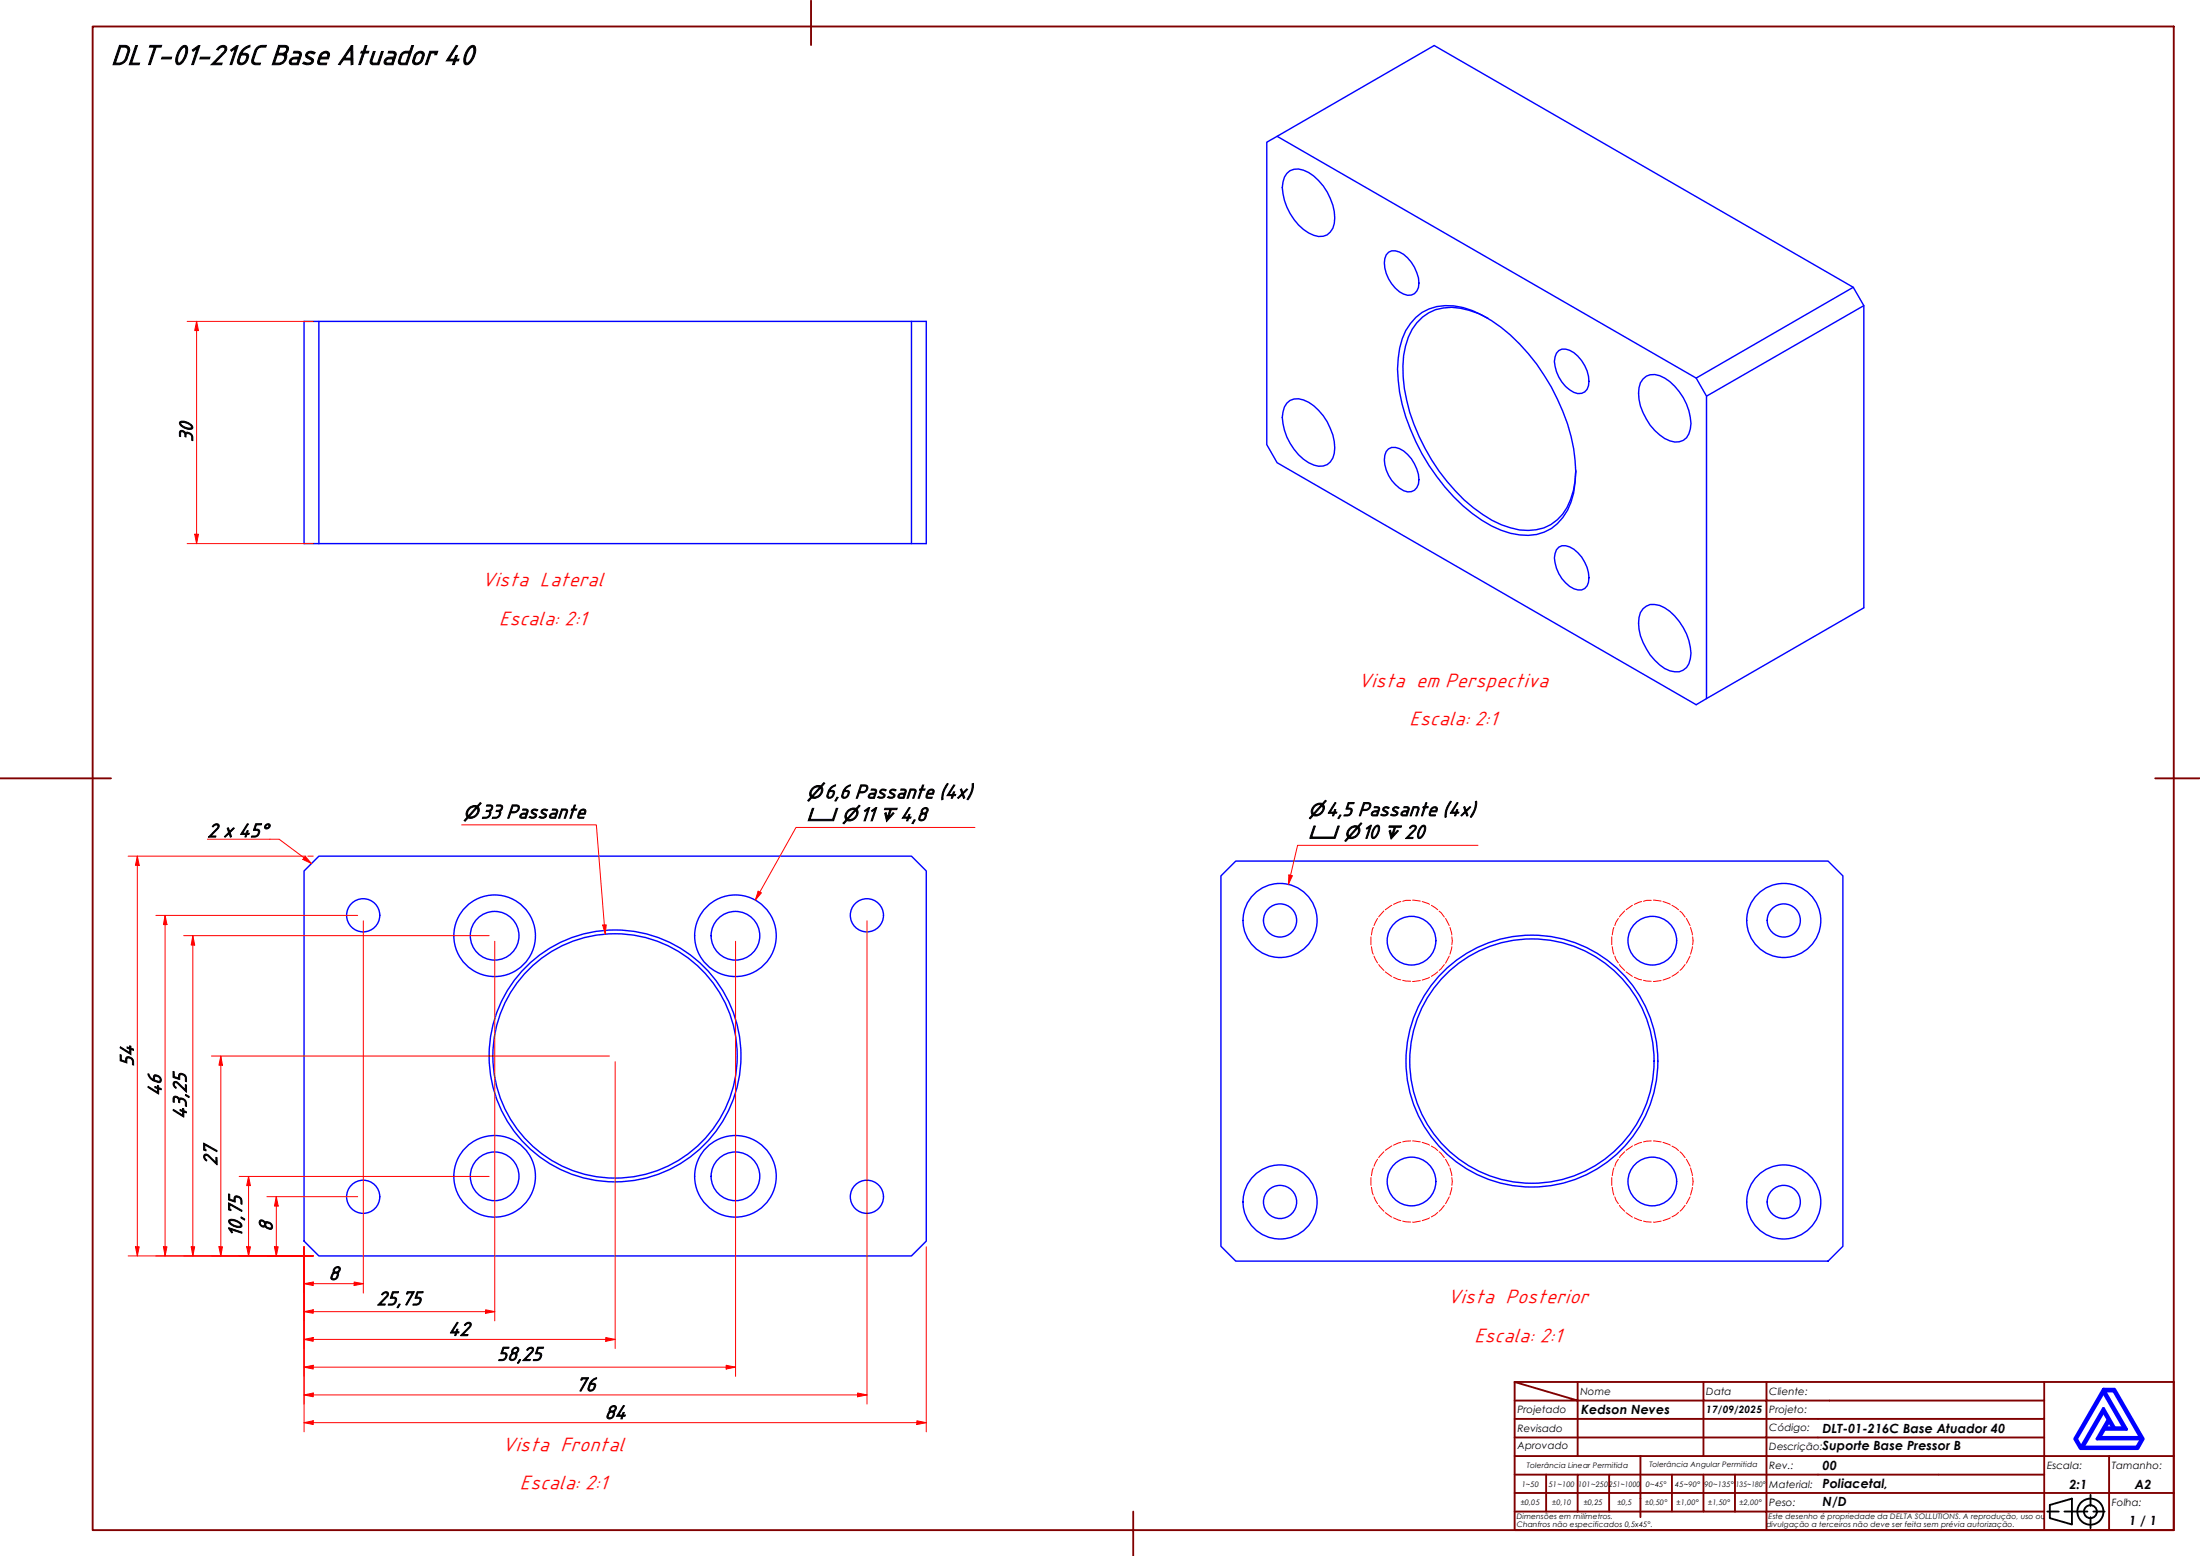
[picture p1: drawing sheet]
<svg xmlns="http://www.w3.org/2000/svg" width="594mm" height="420mm" viewBox="0 0 594 420" stroke-linecap="round" stroke-linejoin="round" font-family="sans-serif">
<!-- layer: Visible (ABNT) -->
<g fill="none" stroke="#00f" stroke-width=".38">
<path d="M342.1 38.4l2.8-1.6 113.1 65.3 2.8 4.9v81.6l-2.8 1.7-113.1-65.4-2.8-4.8zM344.9 36.8l42.4-24.5 113.1 65.3 2.9 4.9v81.6l-42.5 24.5M347.5 46.8a3.9 3.9 0 0 1 4.5-.8 14.6 14.6 0 0 1 8.3 14.4 3.8 3.8 0 0 1-5.5 3.1 14.9 14.9 0 0 1-8.5-12.8l.5-2.8zM375 68.1a3.6 3.6 0 0 1 4 .6 10.2 10.2 0 0 1 4 8.9 2.69 2.69 0 0 1-4 1.8 9.7 9.7 0 0 1-5-9.6l.3-1zM500.4 77.6l-42.4 24.5M82.1 86.8h168v60h-168zM86.1 86.8v60M246.1 86.8v60M382.3 85.7a13.2 13.2 0 0 1 12.7-2.7 36.4 36.4 0 0 1 17.7 12.5 55.4 55.4 0 0 1 12.6 28.8 21.8 21.8 0 0 1-3.3 15.4 12 12 0 0 1-11.7 4.7 28.7 28.7 0 0 1-15.3-7.8 54.9 54.9 0 0 1-17.4-33.9 26 26 0 0 1 2-13.4l1.3-1.9zM401.8 86a18.2 18.2 0 0 0-14.1-2.4 13.1 13.1 0 0 0-8.2 9.9 35 35 0 0 0 1.2 17.9 52.9 52.9 0 0 0 19.7 27.5 20.6 20.6 0 0 0 14.4 4.1 11.8 11.8 0 0 0 9.3-8.1l.8-2.5 .4-2.6 .2-2.8M420.9 94.7a3.6 3.6 0 0 1 4.1 .5 10 10 0 0 1 3.9 9 2.61 2.61 0 0 1-3.9 1.8 10.1 10.1 0 0 1-5.3-8.4l.6-2.2zM503.3 82.5l-42.5 24.5"/>
<path d="M347.5 108.9a3.9 3.9 0 0 1 4.5-.9 14.6 14.6 0 0 1 8.3 14.4 3.8 3.8 0 0 1-5.5 3.2 14.9 14.9 0 0 1-8.5-12.9l.5-2.8zM443.7 102.3a3.9 3.9 0 0 1 4.5-.8 15.2 15.2 0 0 1 8.4 12.8 5.2 5.2 0 0 1-2.1 4.6 5 5 0 0 1-5-.5 15.8 15.8 0 0 1-7-12.2l.1-1.5 .4-1.3zM375 121.2a3.6 3.6 0 0 1 4 .6 10.2 10.2 0 0 1 4 8.9 2.69 2.69 0 0 1-4 1.8 9.7 9.7 0 0 1-5-9.6l.3-1zM420.9 147.7a3.6 3.6 0 0 1 4.1 .6 10 10 0 0 1 3.9 9 2.56 2.56 0 0 1-3.9 1.7 9.5 9.5 0 0 1-5.1-9.5l.4-1.1zM443.7 164.4a3.9 3.9 0 0 1 4.5-.9 15.2 15.2 0 0 1 8.4 12.9 4.7 4.7 0 0 1-3.1 5 7.4 7.4 0 0 1-6.7-3.1 15 15 0 0 1-4.2-11.6l.4-1.3zM82.1 235.2l4-4h160l4 4v99.9l-4 4h-160l-4-4zM329.7 236.5l4-4h159.9l4 4v100l-4 4h-159.9l-4-4z"/>
<circle cx="98.1" cy="247.2" r="4.5"/>
<circle cx="133.6" cy="252.7" r="6.6"/>
<circle cx="133.6" cy="252.7" r="11"/>
<circle cx="198.6" cy="252.7" r="6.6"/>
<circle cx="198.6" cy="252.7" r="11"/>
<circle cx="234.1" cy="247.2" r="4.5"/>
<circle cx="345.7" cy="248.5" r="4.5"/>
<circle cx="345.7" cy="248.6" r="10"/>
<circle cx="381.2" cy="254" r="6.6"/>
<circle cx="446.2" cy="254" r="6.6"/>
<circle cx="481.7" cy="248.5" r="4.5"/>
<circle cx="481.7" cy="248.6" r="10"/>
<circle cx="166.1" cy="285.1" r="34"/>
<circle cx="166.1" cy="285.1" r="33"/>
<circle cx="413.7" cy="286.5" r="33"/>
<circle cx="413.7" cy="286.5" r="34"/>
<circle cx="133.6" cy="317.6" r="6.6"/>
<circle cx="133.6" cy="317.6" r="11"/>
<circle cx="198.6" cy="317.6" r="6.6"/>
<circle cx="198.6" cy="317.6" r="11"/>
<circle cx="381.2" cy="319" r="6.6"/>
<circle cx="446.2" cy="319" r="6.6"/>
<circle cx="98.1" cy="323.2" r="4.5"/>
<circle cx="234.1" cy="323.2" r="4.5"/>
<circle cx="345.7" cy="324.6" r="4.5"/>
<circle cx="345.7" cy="324.6" r="10"/>
<circle cx="481.7" cy="324.6" r="4.5"/>
<circle cx="481.7" cy="324.6" r="10"/>
</g>
<!-- layer: Hidden (ABNT) -->
<g fill="none" stroke="#f00" stroke-width=".27">
<path d="M370.2 253v2.1M370.3 255.6l.5 2.1M370.8 250.4l-.5 2.1M371 258.2l1 1.8M372 248l-1 1.9M373.7 246l-1.4 1.6M375.9 244.5l-1.8 1.2M378.3 243.4l-2 .8M380.9 243.1h-1.3l-.8 .3M381.4 243.1l2.1 .2M384 243.4l2 .8M386.5 244.5l1.7 1.2"/>
<path d="M388.6 246l1.4 1.6M390.3 248l1.1 1.9M391.4 258.2l-1.1 1.9M391.5 250.4l.5 2.1M392 255.6l-.5 2.1M392 253v2.1M435.2 253v2.1M435.4 255.6l.4 2.1M435.8 250.4l-.4 2.1M436.1 258.2l.9 1.8M437 248l-.9 1.9M438.7 246l-1.4 1.6"/>
<path d="M440.8 244.5l-1.7 1.2M443.3 243.4l-2 .8M445.9 243.1h-1.3l-.8 .3M446.5 243.1l2.1 .2M449.1 243.4l1.9 .8M451.5 244.5l1.8 1.2M453.6 246l1.4 1.6M455.4 248l1 1.9M456.4 258.2l-1 1.9M456.5 250.4l.5 2.1M457 255.6l-.5 2.1M457.1 253v2.1"/>
<path d="M372.3 260.5l1.4 1.5M374.1 262.4l1.8 1.2M376.3 263.9l2 .7M378.8 264.7l2.1 .3M383.5 264.8l-2.1 .2M386 263.9l-2 .7M388.2 262.4l-1.7 1.2M390 260.5l-1.4 1.5M437.3 260.5l1.4 1.5M439.1 262.4l1.7 1.2M441.3 263.9l2 .7M443.8 264.7l2.1 .3"/>
<path d="M448.6 264.8l-2.1 .2M451 263.9l-1.9 .7M453.3 262.4l-1.8 1.2M455 260.5l-1.4 1.5M370.2 318v2.1M370.8 315.4l-.5 2.1M372 313l-1 1.9M373.7 311l-1.4 1.6M375.9 309.4l-1.8 1.2M378.3 308.5l-2 .7M380.9 308.1l-2.1 .2M381.4 308.1l2.1 .2"/>
<path d="M384 308.5l2 .7M386.5 309.5l1.7 1.2M388.6 311l1.4 1.6M390.3 313l1.1 1.9M391.5 315.4l.5 2.1M392 318v2.1M435.2 318v2.1M435.8 315.4l-.4 2.1M437 313l-.6 1-.3 .9M438.7 311l-1.4 1.6M440.8 309.4l-1.7 1.2M443.3 308.5l-2 .7"/>
<path d="M445.9 308.1l-2.1 .2M446.5 308.1l2.1 .2M449.1 308.5l1.9 .7M451.5 309.5l1.8 1.2M453.6 311l1.4 1.6M455.4 313l1 1.9M456.5 315.4l.5 2.1M457.1 318v2.1M370.3 320.6l.5 2.1M371 323.2l1 1.8M372.3 325.5l1.4 1.6M374.1 327.4l1.8 1.3"/>
<path d="M376.3 328.8l2 .8M378.8 329.7l2.1 .3M383.5 329.7l-2.1 .3M386 328.8l-2 .8M388.2 327.4l-1.7 1.2M390 325.5l-1.4 1.6M391.4 323.2l-1.1 1.8M392 320.7l-.5 2M435.4 320.6l.4 2.1M436.1 323.2l.9 1.8M437.3 325.5l1.4 1.6M439.1 327.4l1.7 1.3"/>
<path d="M441.3 328.8l2 .8M443.8 329.7l2.1 .3M448.6 329.7l-2.1 .3M451 328.8l-1.9 .8M453.3 327.4l-1.8 1.2M455 325.5l-1.4 1.6M456.4 323.2l-1 1.8M457 320.7l-.5 2"/>
</g>
<!-- layer: Borda A3/A4 (ABNT) -->
<g fill="none" stroke="#800000" stroke-width=".51">
<path d="M25 7.2h562v406h-562zM219 .2v12M0 210.2h30M582 210.2h12M409 373.2l17 5h-17M409 373.2h178v40h-178zM426 378.2h34v4.9h17M426 378.2v15M426 373.2v5M460 373.2v5h17v4.9M477 373.2v5h75M552 373.2v20h-143"/>
<path d="M409 383.1h51v10.1M409 398.2h17M417.5 398.2v10M434.5 398.2h-8.5v10M443 393.2v16.5M451.5 398.2v10h-42.5M460 398.2v10h8.5M468.5 398.2v10M477 398.2h-42.5v10M477 383.1v5.1h-68M477 398.2v10h75M477 383.1h75"/>
<path d="M477 398.2h75M552 388.2h-75v10M569.5 393.2v9.9h17.5M587 393.2h-35v9.9h17.5v10.1M306 408.2v12M409 403.1h143v10.1M451.5 408.2h8.5M468.5 408.2h8.5v5"/>
</g>
<path d="M568 376l5.5 9.6h-2.5l-3-5.3-6 10.5-1.3-2.3zM568 375.1h3l7.7 13.4-1.4 2.6h-15.5l-1.5-2.6zM568.3 375.6h2.5l7.2 12.6h-11l1.3-2.3h5.9zM568 381.2l1.3 2.1-3 5.2h12l-1.3 2.3h-14.5zM569.5 383.8l1 1.8h-2z" fill="none" stroke="#00f" stroke-width=".83"/>
<!-- layer: 0 -->
<path d="M561.8 391.1h15.5" fill="none" stroke="#000" stroke-width=".27"/>
<g fill="none" stroke="#000" stroke-width=".51">
<path d="M552.8 408.2h3.1M553.5 406.4l6-1.7v6.9l-6-1.7zM557.5 408.2h6.2M564.5 403.6v3M564.5 409.7v3M565.3 408.2h3"/>
<circle cx="564.5" cy="408.2" r="3.5"/>
<circle cx="564.5" cy="408.2" r="1.75"/>
</g>
<path d="M37.1 231.2v2.5" fill="none" stroke="#f00" stroke-width=".27"/>
<path d="M37.1 231.2l.5 2.5h-1z" fill="#f00"/>
<path d="M37.1 231.2l.5 2.5h-1zM37.1 336.7v2.4" fill="none" stroke="#f00" stroke-width=".27"/>
<path d="M36.6 336.7h1l-.5 2.4z" fill="#f00"/>
<path d="M34.6 231.2h48M37.1 233.7v103M83.1 231.2h1.5M34.6 339.1h50M36.6 336.7h1l-.5 2.4zM82.1 384.2h2.5" fill="none" stroke="#f00" stroke-width=".27"/>
<path d="M82.1 384.2l2.5-.6v1.1z" fill="#f00"/>
<path d="M82.1 384.2l2.5-.6v1.1zM247.6 384.2h2.5" fill="none" stroke="#f00" stroke-width=".27"/>
<path d="M247.6 383.6l2.5 .6-2.5 .5z" fill="#f00"/>
<path d="M82.1 336.7v49.9M250.1 336.7v49.9M82.1 346.6h2.5M84.6 384.2h163M247.6 383.6l2.5 .6-2.5 .5z" fill="none" stroke="#f00" stroke-width=".27"/>
<path d="M82.1 346.6l2.5-.4v.9z" fill="#f00"/>
<path d="M82.1 346.6l2.5-.4v.9zM95.6 346.6h2.5" fill="none" stroke="#f00" stroke-width=".27"/>
<path d="M95.6 346.2l2.5 .4-2.5 .5z" fill="#f00"/>
<path d="M98.1 248.6v100.6M82.1 336.7v12.5M84.6 346.6h11M95.6 346.2l2.5 .4-2.5 .5zM82.1 376.7h2.5" fill="none" stroke="#f00" stroke-width=".27"/>
<path d="M82.1 376.7l2.5-.5v1z" fill="#f00"/>
<path d="M82.1 376.7l2.5-.5v1zM231.6 376.7h2.5" fill="none" stroke="#f00" stroke-width=".27"/>
<path d="M231.6 376.2l2.5 .5-2.5 .5z" fill="#f00"/>
<path d="M234.1 248.6v130.5M82.1 336.7v42.4M82.1 354.2h2.5M84.6 376.7h147M231.6 376.2l2.5 .5-2.5 .5z" fill="none" stroke="#f00" stroke-width=".27"/>
<path d="M82.1 354.2l2.5-.5v.9z" fill="#f00"/>
<path d="M82.1 354.2l2.5-.5v.9zM131.1 354.2h2.5" fill="none" stroke="#f00" stroke-width=".27"/>
<path d="M131.1 353.7l2.5 .5-2.5 .4z" fill="#f00"/>
<path d="M133.6 254.2v102.5M82.1 336.7v20M84.6 354.2h46.5M131.1 353.7l2.5 .5-2.5 .4zM82.1 361.7h2.5" fill="none" stroke="#f00" stroke-width=".27"/>
<path d="M82.1 361.7l2.5-.5v1z" fill="#f00"/>
<path d="M82.1 361.7l2.5-.5v1zM163.6 361.7h2.5" fill="none" stroke="#f00" stroke-width=".27"/>
<path d="M163.6 361.2l2.5 .5-2.5 .5z" fill="#f00"/>
<path d="M166.1 286.7v77.5M82.1 336.7v27.5M82.1 369.2h2.5M84.6 361.7h79M163.6 361.2l2.5 .5-2.5 .5z" fill="none" stroke="#f00" stroke-width=".27"/>
<path d="M82.1 369.2l2.5-.5v1z" fill="#f00"/>
<path d="M82.1 369.2l2.5-.5v1zM196.1 369.2h2.5" fill="none" stroke="#f00" stroke-width=".27"/>
<path d="M196.1 368.7l2.5 .5-2.5 .5z" fill="#f00"/>
<path d="M198.6 254.2v117.4M74.6 336.7v2.4M82.1 336.7v34.9M84.6 369.2h111.5M196.1 368.7l2.5 .5-2.5 .5z" fill="none" stroke="#f00" stroke-width=".27"/>
<path d="M74.1 336.7h1l-.5 2.4z" fill="#f00"/>
<path d="M74.1 336.7h1l-.5 2.4zM74.6 323.1v2.6" fill="none" stroke="#f00" stroke-width=".27"/>
<path d="M74.6 323.1l.5 2.6h-1z" fill="#f00"/>
<path d="M67.1 336.7v2.4M72.1 339.1h12.5M72.1 323.1h24.5M74.6 323.1l.5 2.6h-1zM74.6 325.7v11" fill="none" stroke="#f00" stroke-width=".27"/>
<path d="M66.6 336.7h1l-.5 2.4z" fill="#f00"/>
<path d="M67.1 317.7v2.4M66.6 336.7h1l-.5 2.4z" fill="none" stroke="#f00" stroke-width=".27"/>
<path d="M67.1 317.7l.5 2.4h-1z" fill="#f00"/>
<path d="M64.6 317.7h67.5M67.1 317.7l.5 2.4h-1zM59.6 336.7v2.4M64.6 339.1h20M67.1 320.1v16.6" fill="none" stroke="#f00" stroke-width=".27"/>
<path d="M59.1 336.7h1l-.5 2.4z" fill="#f00"/>
<path d="M59.6 285.2v2.4M59.1 336.7h1l-.5 2.4z" fill="none" stroke="#f00" stroke-width=".27"/>
<path d="M59.6 285.2l.5 2.4h-1z" fill="#f00"/>
<path d="M57.1 285.2h107.5M59.6 285.2l.5 2.4h-1zM59.6 287.6v49.1M52.1 336.7v2.4M57.1 339.1h27.5" fill="none" stroke="#f00" stroke-width=".27"/>
<path d="M51.6 336.7h1l-.5 2.4z" fill="#f00"/>
<path d="M52.1 252.6v2.6M51.6 336.7h1l-.5 2.4z" fill="none" stroke="#f00" stroke-width=".27"/>
<path d="M52.1 252.6l.5 2.6h-1z" fill="#f00"/>
<path d="M49.6 252.6h82.5M52.1 252.6l.5 2.6h-1zM52.1 255.2v81.5M44.6 336.7v2.4M49.6 339.1h35" fill="none" stroke="#f00" stroke-width=".27"/>
<path d="M44.1 336.7h1l-.5 2.4z" fill="#f00"/>
<path d="M44.6 247.2v2.5M44.1 336.7h1l-.5 2.4z" fill="none" stroke="#f00" stroke-width=".27"/>
<path d="M44.6 247.2l.5 2.5h-1z" fill="#f00"/>
<path d="M42.1 247.2h54.5M44.6 247.2l.5 2.5h-1zM44.6 249.7v87M42.1 339.1h42.5" fill="none" stroke="#f00" stroke-width=".27"/>
<path d="M163.2 249.8l.2 2.5" fill="none" stroke="#f00" stroke-width=".27"/>
<path d="M162.8 249.8l.9-.1-.3 2.6z" fill="#f00"/>
<path d="M124.7 222.7h36.3l2.2 27.1M162.8 249.8l.9-.1-.3 2.6zM205.2 240.9l-1.2 2.2" fill="none" stroke="#f00" stroke-width=".27"/>
<path d="M204.7 240.6l.9 .5-1.6 2z" fill="#f00"/>
<path d="M263.3 223.4h-48.4l-9.7 17.5M348.5 236.4l-.6 2.4M204.7 240.6l.9 .5-1.6 2z" fill="none" stroke="#f00" stroke-width=".27"/>
<path d="M348 236.3l1 .2-1.1 2.3z" fill="#f00"/>
<path d="M348 236.3l1 .2-1.1 2.3zM399.1 228.3h-48.7l-1.9 8.1" fill="none" stroke="#f00" stroke-width=".27"/>
<path d="M53.1 86.8v2.5" fill="none" stroke="#f00" stroke-width=".27"/>
<path d="M53.1 86.8l.5 2.5h-1z" fill="#f00"/>
<path d="M53.1 86.8l.5 2.5h-1zM53.1 144.3v2.5" fill="none" stroke="#f00" stroke-width=".27"/>
<path d="M52.6 144.3h1l-.5 2.5z" fill="#f00"/>
<path d="M50.5 86.8h34.1M53.1 89.3v55M50.5 146.8h34.1M52.6 144.3h1l-.5 2.5z" fill="none" stroke="#f00" stroke-width=".27"/>
<path d="M82.1 231.6l2 1.6" fill="none" stroke="#f00" stroke-width=".27"/>
<path d="M82.4 231.2l1.7 2-2.3-1.1z" fill="#f00"/>
<path d="M56 226.6h19.4l6.7 5M82.4 231.2l1.7 2-2.3-1.1z" fill="none" stroke="#f00" stroke-width=".27"/>
<text font-size="8.1" x="30" y="17.4">DLT-01-216C Base Atuador 40</text>
<g font-size="5.7" fill="#f00">
<text x="130.1" y="158.2">Vista Lateral</text>
<text x="134.8" y="168.6">Escala: 2:1</text>
<text x="366.7" y="185.5">Vista em Perspectiva</text>
<text x="380.6" y="195.9">Escala: 2:1</text>
<text x="390.8" y="351.8">Vista Posterior</text>
<text x="398.1" y="362.3">Escala: 2:1</text>
<text x="135.6" y="391.8">Vista Frontal</text>
<text x="140.4" y="402.2">Escala: 2:1</text>
</g>
<g font-size="5.6">
<text x="52" y="119.4" transform="rotate(-90 52 119.4)">30</text>
<text x="222.6" y="215.5">6,6 Passante (4x)</text>
<text x="129.9" y="220.9">33 Passante</text>
<text x="232.2" y="221.6">11</text>
<text x="243.1" y="221.6">4,8</text>
<text x="358.1" y="220.3">4,5 Passante (4x)</text>
<text x="56" y="226">2 x 45°</text>
<text x="367.7" y="226.4">10</text>
<text x="379.3" y="226.4">20</text>
<text x="36" y="288" transform="rotate(-90 36 288)">54</text>
<text x="43.5" y="296" transform="rotate(-90 43.5 296)">46</text>
<text x="50.3" y="302.2" transform="rotate(-90 50.3 302.2)">43,25</text>
<text x="58.5" y="314.8" transform="rotate(-90 58.5 314.8)">27</text>
<text x="65.3" y="334.2" transform="rotate(-90 65.3 334.2)">10,75</text>
<text x="73.5" y="332.6" transform="rotate(-90 73.5 332.6)">8</text>
<text x="88.7" y="345.5">8</text>
<text x="101.7" y="352.3">25,75</text>
<text x="121" y="360.6">42</text>
<text x="134.2" y="367.3">58,25</text>
<text x="155.4" y="375.6">76</text>
<text x="163.3" y="383.1">84</text>
</g>
<g font-size="4.8">
<text x="217.9" y="215.5">⌀</text>
<text x="125.2" y="220.9">⌀</text>
<text x="217.9" y="221.6">⌴ ⌀</text>
<text x="237.5" y="221.6">↧</text>
<text x="353.4" y="220.3">⌀</text>
<text x="353.4" y="226.4">⌴ ⌀</text>
<text x="373.7" y="226.4">↧</text>
</g>
<g font-size="3.4">
<text x="427" y="381.9">Kedson Neves</text>
<text x="492.1" y="386.9">DLT-01-216C Base Atuador 40</text>
<text x="492.1" y="391.6">Suporte Base Pressor B</text>
<text x="492.1" y="396.9">00</text>
<text x="492.1" y="401.8">Poliacetal,</text>
<text x="558.8" y="401.9">2:1</text>
<text x="576.5" y="401.9">A2</text>
<text x="492.1" y="406.7">N/D</text>
<text x="575" y="411.7">1 / 1</text>
</g>
<g font-size="2.7">
<text x="426.8" y="376.7">Nome</text>
<text x="460.8" y="376.7">Data</text>
<text x="477.8" y="376.7">Cliente:</text>
<text x="409.8" y="381.4">Projetado</text>
<text x="460.8" y="381.5">17/09/2025</text>
<text x="477.8" y="381.4">Projeto:</text>
<text x="409.8" y="386.7">Revisado</text>
<text x="477.8" y="386.4">Código:</text>
<text x="409.8" y="391.4">Aprovado</text>
<text x="477.8" y="391.5">Descrição:</text>
<text x="477.8" y="401.7">Material:</text>
<text x="477.8" y="396.7">Rev.:</text>
<text x="552.8" y="396.7">Escala:</text>
<text x="570.3" y="396.7">Tamanho:</text>
<text x="477.8" y="406.6">Peso:</text>
<text x="570.3" y="406.7">Folha:</text>
</g>
<g font-size="2">
<text x="410.9" y="401.4">1~50</text>
<text x="412.3" y="396.4">Tolerância Linear Permitida</text>
<text x="418.2" y="401.4">51~100</text>
<text x="426.1" y="401.4">101~250</text>
<text x="434.5" y="401.4">251~1000</text>
<text x="444.4" y="401.4">0~45°</text>
<text x="445.4" y="396.2">Tolerância Angular Permitida</text>
<text x="452.4" y="401.4">45~90°</text>
<text x="460.3" y="401.4">90~135°</text>
<text x="468.7" y="401.4">135~180°</text>
<text x="410.7" y="406.3">±0,05</text>
<text x="419.2" y="406.3">±0,10</text>
<text x="427.7" y="406.3">±0,25</text>
<text x="436.8" y="406.3">±0,5</text>
<text x="444.2" y="406.3">±0,50°</text>
<text x="452.8" y="406.3">±1,00°</text>
<text x="461.3" y="406.3">±1,50°</text>
<text x="469.7" y="406.3">±2,00°</text>
<text x="409.6" y="410.2">Dimensões em milímetros.</text>
<text x="409.6" y="412.3">Chanfros não especificados 0,5x45°.</text>
<text x="477" y="412.3">divulgação a terceiros não deve ser feita sem prévia autorização.</text>
<text x="477.6" y="410.2">Este desenho é propriedade da DELTA SOLLUTIONS. A reprodução, uso ou</text>
</g>
</svg>
